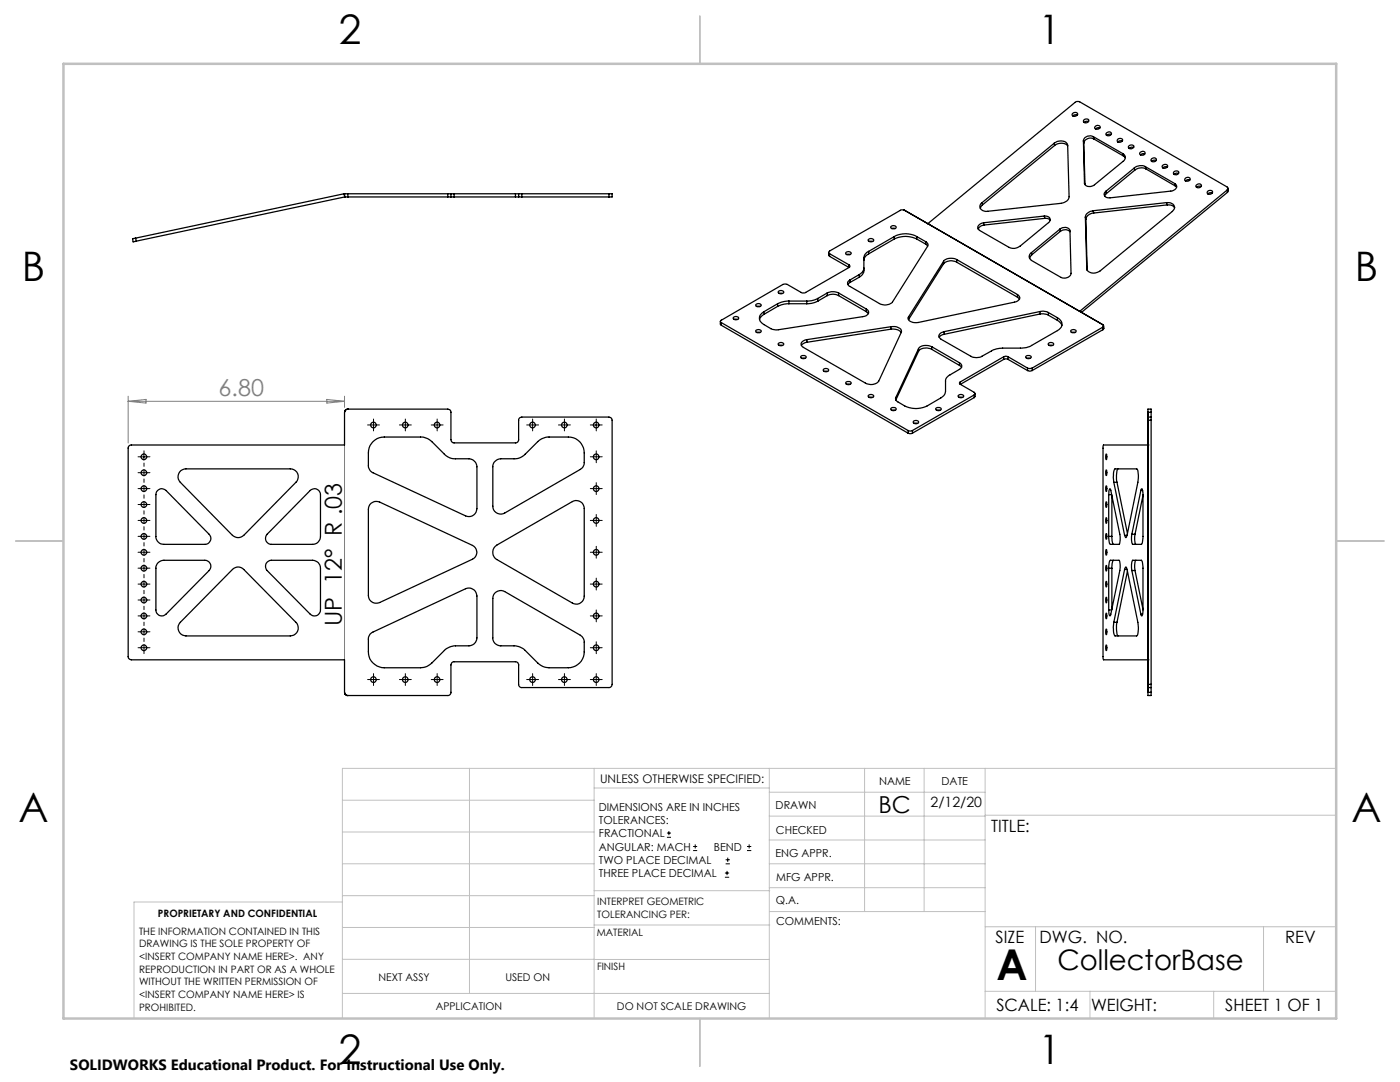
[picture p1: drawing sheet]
<svg xmlns="http://www.w3.org/2000/svg" width="279mm" height="216mm" viewBox="0 0 279 216" stroke-linecap="round" stroke-linejoin="round" font-family="sans-serif">
<g fill="none" stroke="#000" stroke-width=".2">
<path d="M28.1 91.2h1.3M28.7 90.5v1.3M118.4 84.8h1.2M119 84.2v1.2M133.1 167.1h.8M133.1 166.2h.8M133.5 165.8v.9M138.3 169.7h.8M138.3 168.9h.8M138.7 168.5v.8M144.7 175h.8M144.7 174.2h.8"/>
<path d="M144.8 172.4h.9M144.8 171.6h.9M145.1 173.8v.8M145.2 171.1v.9M149.1 169.7h.8M149.1 168.9h.8M149.5 168.5v.8"/>
</g>
<g fill="none" stroke="#000" stroke-width=".2" stroke-dasharray="15.2 1.3 1.3 1.3">
<path d="M28.1 91.1h-.5M28.1 94.3h-.5M28.1 97.5h-.5M28.7 90.5v-.5M28.7 94.3v-.6M28.7 94.3h-.6M28.7 94.3v.6M28.7 94.3h.7M28.7 97.5v-.6M28.7 97.5h-.6M28.7 97.5v.6M28.7 97.5h.7"/>
<path d="M28.7 93.1v-.7M28.7 96.2v-.6M28.7 99.4v-.7M29.4 91.1h.5M29.4 94.3h.5M29.4 97.5h.5M73.9 84.8h-.5M74.5 84.8v-.6M74.5 84.8h-.6M74.5 84.8v.6M74.5 84.8h.7M74.5 84.2v-.6"/>
<path d="M74.5 85.4v.6M75.2 84.8h.5M80.3 84.8h-.6M80.9 84.8v-.6M80.9 84.8h-.6M80.9 84.8v.6M80.9 84.8h.6M80.9 84.2v-.6M80.9 85.4v.6M81.5 84.8h.6M86.6 84.8h-.5M87.2 84.8v-.6"/>
<path d="M87.2 84.8h-.6M87.2 84.8v.6M87.2 84.8h.7M87.2 84.2v-.6M87.2 85.4v.6M87.9 84.8h.5M105.7 84.8h-.6M106.3 84.8v-.6M106.3 84.8h-.6M106.3 84.8v.6M106.3 84.8h.6M106.3 84.2v-.6"/>
<path d="M106.3 85.4v.6M106.9 84.8h.6M112 84.8h-.5M112.6 84.8v-.6M112.6 84.8h-.6M112.6 84.8v.6M112.6 84.8h.7M112.6 84.2v-.6M112.6 85.4v.6M113.3 84.8h.5M118.4 84.8h-.6M118.4 91.1h-.6"/>
<path d="M118.4 97.5h-.6M119 84.2v-.6M119 85.4v.6M119 91.1v-.6M119 91.1h-.6M119 91.1v.7M119 91.1h.6M119 90.5v-.5M119 91.8v.5M119 97.5v-.6M119 97.5h-.6M119 97.5v.6"/>
<path d="M119 97.5h.6M119 96.9v-.6M119 98.1v.6M119.6 84.8h.6M119.6 91.1h.6M119.6 97.5h.6M28.1 100.7h-.5M28.1 103.8h-.5M28.1 107h-.5M28.1 110.2h-.5M28.1 113.4h-.5M28.1 116.5h-.5"/>
<path d="M28.1 119.7h-.5M28.7 100.7v-.7M28.7 100.7h-.6M28.7 100.7v.6M28.7 100.7h.7M28.7 103.8v-.6M28.7 103.8h-.6M28.7 103.8v.7M28.7 103.8h.7M28.7 107v-.6M28.7 107h-.6M28.7 107v.6"/>
<path d="M28.7 107h.7M28.7 110.2v-.6M28.7 110.2h-.6M28.7 110.2v.6M28.7 110.2h.7M28.7 113.4v-.7M28.7 113.4h-.6M28.7 113.4v.6M28.7 113.4h.7M28.7 116.5v-.6M28.7 116.5h-.6M28.7 116.5v.7"/>
<path d="M28.7 116.5h.7M28.7 119.7v-.6M28.7 119.7h-.6M28.7 119.7v.6M28.7 119.7h.7M28.7 102.6v-.7M28.7 105.8v-.7M28.7 108.9v-.6M28.7 112.1v-.7M28.7 115.3v-.7M28.7 118.5v-.7M29.4 100.7h.5"/>
<path d="M29.4 103.8h.5M29.4 107h.5M29.4 110.2h.5M29.4 113.4h.5M29.4 116.5h.5M29.4 119.7h.5M118.4 103.8h-.6M118.4 110.2h-.6M118.4 116.5h-.6M119 103.8v-.6M119 103.8h-.6M119 103.8v.7"/>
<path d="M119 103.8h.6M119 103.2v-.5M119 104.5v.5M119 110.2v-.6M119 110.2h-.6M119 110.2v.6M119 110.2h.6M119 109.6v-.6M119 110.8v.6M119 116.5v-.6M119 116.5h-.6M119 116.5v.7"/>
<path d="M119 116.5h.6M119 115.9v-.5M119 117.2v.5M119.6 103.8h.6M119.6 110.2h.6M119.6 116.5h.6M28.1 122.9h-.5M28.1 126.1h-.5M28.1 129.2h-.5M28.7 122.9v-.6M28.7 122.9h-.6M28.7 122.9v.6"/>
<path d="M28.7 122.9h.7M28.7 126.1v-.7M28.7 126.1h-.6M28.7 126.1v.6M28.7 126.1h.7M28.7 129.2v-.6M28.7 129.2h-.6M28.7 129.2v.7M28.7 129.2h.7M28.7 129.9v.5M28.7 121.6v-.6M28.7 124.8v-.7"/>
<path d="M28.7 128v-.7M29.4 122.9h.5M29.4 126.1h.5M29.4 129.2h.5M73.9 135.6h-.5M74.5 135.6v-.6M74.5 135.6h-.6M74.5 135.6v.6M74.5 135.6h.7M74.5 135v-.6M74.5 136.2v.6M75.2 135.6h.5"/>
<path d="M80.3 135.6h-.6M80.9 135.6v-.6M80.9 135.6h-.6M80.9 135.6v.6M80.9 135.6h.6M80.9 135v-.6M80.9 136.2v.6M81.5 135.6h.6M86.6 135.6h-.5M87.2 135.6v-.6M87.2 135.6h-.6M87.2 135.6v.6"/>
<path d="M87.2 135.6h.7M87.2 135v-.6M87.2 136.2v.6M87.9 135.6h.5M105.7 135.6h-.6M106.3 135.6v-.6M106.3 135.6h-.6M106.3 135.6v.6M106.3 135.6h.6M106.3 135v-.6M106.3 136.2v.6M106.9 135.6h.6"/>
<path d="M112 135.6h-.5M112.6 135.6v-.6M112.6 135.6h-.6M112.6 135.6v.6M112.6 135.6h.7M112.6 135v-.6M112.6 136.2v.6M113.3 135.6h.5M118.4 122.9h-.6M118.4 129.2h-.6M118.4 135.6h-.6M119 122.9v-.6"/>
<path d="M119 122.9h-.6M119 122.9v.6M119 122.9h.6M119 122.3v-.6M119 123.5v.6M119 129.2v-.6M119 129.2h-.6M119 129.2v.7M119 129.2h.6M119 128.6v-.5M119 129.9v.5M119 135.6v-.6"/>
<path d="M119 135.6h-.6M119 135.6v.6M119 135.6h.6M119 135v-.6M119 136.2v.6M119.6 122.9h.6M119.6 129.2h.6M119.6 135.6h.6"/>
</g>
<path d="M25.6 79.1v9.3M65.2 79.7l3.6 .4-3.6 .3zM68.8 79.1v2.2M25.6 80.1h43.2M25.6 80.1l3.5-.4v.7zM68.8 82.3v55.8" fill="none" stroke="#808080" stroke-width=".2"/>
<g fill="none" stroke="#c0c0c0" stroke-width=".2">
<path d="M68.3 159.7h50.3M93.7 153.3v44.9M118.6 153.3v49.9M118.6 157.2h34.9M153.5 153.3v49.9M153.5 158.1h43.1M172.5 153.3v28.6M184.4 153.3v28.6M196.6 153.3v49.9M266.7 153.3h-198.4v49.9M68.3 178.7h50.3M68.3 172.4h50.3"/>
<path d="M68.3 166h50.3M68.3 180h-41.6v23.2M118.6 177.7h35M153.5 167.6h43.1M153.5 162.8h43.1M153.5 172.4h43.1M153.5 177.1h43.1M196.6 162.7h70.1M68.3 198.2h85.2M68.3 191.4l85.2 .1M68.3 185.1h50.3M118.6 184.6h35"/>
<path d="M153.6 181.9h43M196.6 197.8h70.1M196.6 184.9h70.1M206.7 184.9v12.9M217.5 197.8v5.4M242.2 197.8v5.4M252.2 184.9v12.9"/>
</g>
<path d="M139.7 3.2v9.5M3.1 107.9h9.6M266.7 107.9h9.5M139.7 203.2v9.6" fill="none" stroke="#c0c0c0" stroke-width=".25"/>
<path d="M12.7 12.7h254v190.5h-254z" fill="none" stroke="#c0c0c0" stroke-width=".5"/>
<g fill="none" stroke="#000" stroke-width=".25">
<path d="M68.7 38.7h.1M68.7 38.7l.1 .6M68.7 38.7l-41.6 8.8M68.8 38.7h.6M68.8 38.7v.6M68.8 39.3h.1M68.8 39.3l-41.6 8.8M68.8 39.3h.7M69.4 38.7l.1 .6M69.4 38.7h20M69.5 39.3h19.9M89.4 39.3h.6"/>
<path d="M89.4 38.7h.6M89.4 38.7v.6M90 39.3h.6M90 38.7h.6M90 38.7v.6M90.6 38.7h12.3M90.6 39.3h12.3M90.6 38.7v.6M102.9 39.3h.6M102.9 38.7h.6M102.9 38.7v.6M103.5 39.3h.6"/>
<path d="M103.5 38.7h.6M103.5 38.7v.6M104.1 38.7h17.4M104.1 39.3h17.4M104.1 38.7v.6M121.5 38.7h.7v.6h-.7M121.5 38.7v.6M210.4 28.6a1.84 1.84 0 0 1 2.6 .2l.4 10.5a1.62 1.62 0 0 1-1.6 1.3l-14.7 1.6a1.08 1.08 0 0 1-1.2-.3 1.08 1.08 0 0 1-.1-1.3l.2-.2M210.4 28.6l-14.4 11.8M210.4 28.6l.1 .4M210.5 29a1.92 1.92 0 0 1 2.6 .1M210.5 29l-14.4 11.9"/>
<path d="M214.1 22.6l.6-.2 .3 .2a.56 .56 0 0 1-.4 .6 .56 .56 0 0 1-.6-.3zM215 23l-.6-.1-.3 .2M216.2 28.1l.2 8.4M216.2 28.1l.1 .4M216.3 28.5l.2 8.3M216.4 23.9l.3-.2a.42 .42 0 0 1 .6 .4 .57 .57 0 0 1-.5 .4 .57 .57 0 0 1-.6-.3zM216.4 36.5l.1 .2M217.2 24.2h-.6l-.2 .2M218.2 27.3a1.34 1.34 0 0 0-2 .8M218.2 27.3l5.9 3.4M218.2 27.3l.1 .4M218.3 27.7a1.39 1.39 0 0 0-2 .8"/>
<path d="M218.3 27.7l5.9 3.4M218.6 25.2l.4-.2a.42 .42 0 0 1 .6 .4 .42 .42 0 0 1-.6 .4l-.5-.2-.1-.1zM219.5 25.5h-.4l-.5 .2M220.7 38.2l.1 .4M220.7 26.6a.52 .52 0 0 1 .6-.3 .52 .52 0 0 1 .5 .5 .53 .53 0 0 1-.6 .3 .53 .53 0 0 1-.5-.5zM220.8 38.6l-.3 .5M221.7 26.8h-.4l-.4 .2M223.1 27.8l.4-.2 .4 .1a.52 .52 0 0 1-.2 .7 .52 .52 0 0 1-.7-.2zM224 28.2l-.6-.1-.3 .2M224.1 30.7a.87 .87 0 0 1 .5 .7 .87 .87 0 0 1-.5 .8l-5.7 4.7a1.25 1.25 0 0 1-2-.4M224.1 30.7l.1 .4M224.2 31.1l.4 .4"/>
<path d="M225.4 29.1l.6-.2 .3 .2a.53 .53 0 0 1-.5 .6 .53 .53 0 0 1-.6-.5zM226.2 29.4h-.4l-.4 .2M226.4 33.5l-5.7 4.7M226.4 33.5v.5M226.4 34l-5.6 4.6M227.6 30.4l.4-.2a.41 .41 0 0 1 .5 .4 .41 .41 0 0 1-.5 .4l-.5-.2zM228.5 30.7h-.4l-.5 .2M228.6 33.3a2.03 2.03 0 0 0-2.2 .2M228.6 33.3l5.9 3.4M228.6 33.3l.1 .4M228.7 33.7a2.16 2.16 0 0 0-2.3 .3M228.7 33.7l5.9 3.4"/>
<path d="M229.8 31.7a.47 .47 0 0 1 .7-.2 .47 .47 0 0 1 .1 .6l-.3 .2-.5-.1-.1-.2zM230.7 32h-.6l-.3 .2M232 33.1a.55 .55 0 0 1 .5-.3 .55 .55 0 0 1 .5 .5 .54 .54 0 0 1-.6 .3 .54 .54 0 0 1-.4-.5zM233 33.3h-.7l-.2 .2M234.3 34.3l.4-.2 .4 .1a.49 .49 0 0 1-.3 .7 .49 .49 0 0 1-.6-.5zM234.5 36.7l.2 .1a.94 .94 0 0 1-.1 1 .94 .94 0 0 1-1 .3l-12.1 1.4a.78 .78 0 0 1-1-.3 .78 .78 0 0 1 .2-1M234.5 36.7l.1 .4M234.6 37.1l.2 .2M235.2 34.6l-.4-.1-.5 .3M236.6 35.6a.47 .47 0 0 1 .6-.2 .47 .47 0 0 1 .2 .6l-.4 .2-.4-.1-.2-.3zM237.5 35.9l-.4-.1-.5 .3M238.7 37a.54 .54 0 0 1 .6-.4 .54 .54 0 0 1 .4 .6 .55 .55 0 0 1-.6 .3 .55 .55 0 0 1-.4-.5z"/>
<path d="M239.7 37.2h-.6l-.3 .2M241.1 38.1l.3-.1a.42 .42 0 0 1 .6 .3 .59 .59 0 0 1-.5 .5 .59 .59 0 0 1-.6-.3zM241.9 38.5h-.6l-.2 .2M244.9 37.9a.36 .36 0 0 0 .2-.3 .36 .36 0 0 0-.2-.3l-29.4-17-.6-.1-29.7 24.4M244.9 37.9l-29.4 24.2M244.9 37.9l.1 .5M245 38.4l-29.2 23.9M245.1 37.5v.6l-.1 .3M27.1 47.5l-.6 .1 .1 .7 .6-.2M27.1 47.5l.1 .6M155.3 58.2a.59 .59 0 0 1 .6-.3 .59 .59 0 0 1 .5 .5 .59 .59 0 0 1-.6 .2 .59 .59 0 0 1-.5-.4zM155.5 58.6h.7"/>
<path d="M163.2 59.5l-1.3 .5-.9 .1M163.2 59.5v.6M165.1 58.5a2.7 2.7 0 0 1 2.3 0M165.1 59a2.4 2.4 0 0 1 2.3 0M165.1 58.5l-1.9 1M165.1 58.5v.5M165.1 59l-1.9 1.1M165.4 50.4v.5l.2 .3M165.6 50.6l3.8 2.2M165.6 50.6v.6M165.6 51.2l3.8 2.2M167.4 58.5l5.5 3.2"/>
<path d="M167.4 59l5.5 3.2M167.4 58.5v.5M168.9 50.3l.4-.1 .5 .2a.52 .52 0 0 1-.5 .4 .52 .52 0 0 1-.5-.4zM169 50.8h.7M169.4 53.4l-8.8 5.1-.6-.1-2.9-1.7-.9 .1-12.2 7.1a.25 .25 0 0 0-.2 .2 .25 .25 0 0 0 .2 .3M169.4 52.8a.29 .29 0 0 1 .2 .3 .29 .29 0 0 1-.2 .3M169.4 52.8v.6M169.6 56.4l-.4 .4M169.6 55.9v.5M171.5 54.8l-1.9 1.1M171.5 54.8v.5M171.5 55.3l-1.9 1.1"/>
<path d="M172.4 53.5a1.65 1.65 0 0 1-.9 1.3M173.3 47.8a.59 .59 0 0 1 .6-.2 .59 .59 0 0 1 .4 .4 .59 .59 0 0 1-.6 .3 .59 .59 0 0 1-.4-.5zM173.4 50.2a1.5 1.5 0 0 0-1 1.2v2.6a1.65 1.65 0 0 1-.9 1.3M173.4 50.7a1.6 1.6 0 0 0-1 1.3M173.4 50.2v.5M173.5 48.2h.7M177.8 45.2a.57 .57 0 0 1 .6-.2 .57 .57 0 0 1 .4 .5 .56 .56 0 0 1-.6 .2 .56 .56 0 0 1-.4-.5zM178 45.6h.6M178.5 47.2a4.7 4.7 0 0 1 4.5 0M178.5 47.7a5 5 0 0 1 4.5 0M178.5 47.2l-5.1 3M178.5 47.2v.5"/>
<path d="M178.5 47.7l-5.1 3M180.4 41.9h-.7l-14.1 8.2a.29 .29 0 0 0-.2 .3 .29 .29 0 0 0 .2 .2M180.4 41.9l4.8 2.7M180.4 41.9l39.8 22.9M183 47.2l1.7 1M183 47.2v.5M183 47.7l1.7 1M184.7 48.2a.64 .64 0 0 1 .4 1l-7 11.1a2.22 2.22 0 0 1-2.6 .3l-5.9-3.4a.67 .67 0 0 1-.4-.7 .67 .67 0 0 1 .4-.6M184.7 48.7l.4 .4M184.7 48.2v.5M185.2 44.6h.1M188.3 52.1l-7 11.1"/>
<path d="M188.3 52.1v.5M188.3 52.6l-7 11.1M190.9 51.8a2.27 2.27 0 0 0-2.6 .3M190.9 52.3a2.19 2.19 0 0 0-2.6 .3M190.9 51.8l12.2 7M190.9 51.8v.5M190.9 52.3l12.2 7M196 40.4l.1 .5M196.1 40.9l-.4 .7M196.3 44.5l.1 .4M196.4 44.9l-.8 .3-.4 .5M203.1 58.8a.75 .75 0 0 1 .4 .8 .75 .75 0 0 1-.7 .6l-19.5 4.1a1.58 1.58 0 0 1-2.1-.9l.1-.2"/>
<path d="M203.1 59.3l.3 .4M203.1 58.8v.5M205.8 50.4l.1 .4M205.9 50.8l-.4 .8M208.4 43.1a.78 .78 0 0 1 1 .3 .78 .78 0 0 1-.1 1l-5.7 4.7a2.03 2.03 0 0 1-2.2 .3l-5.9-3.4a.73 .73 0 0 1-.4-.8 .73 .73 0 0 1 .6-.6l.6-.1M208.4 43.1l-12.1 1.4M208.4 43.1l.1 .5M208.5 43.6h.6l.5 .4M208.5 43.6l-12.1 1.3M211.5 45.7a1.23 1.23 0 0 1 2 .4l.2 8.4a1.37 1.37 0 0 1-2 .9l-5.9-3.4a.89 .89 0 0 1 0-1.6M211.5 45.7l-5.7 4.7M211.5 45.7l.1 .5"/>
<path d="M211.6 46.2a1.38 1.38 0 0 1 1.9 0M211.6 46.2l-5.7 4.6M216.6 43.3l.3 10.3M216.6 43.3l.1 .5M216.7 43.8l.3 10.1M216.9 53.6v.2M218.2 42.1a1.64 1.64 0 0 0-1.6 1.2M218.2 42.1l.1 .4M218.3 42.5a1.55 1.55 0 0 0-1.6 1.3M232.8 40.4a1.06 1.06 0 0 1 1.3 .3 1.06 1.06 0 0 1 .1 1.2l-14.6 12.1a1.84 1.84 0 0 1-2.7-.2v-.2M232.8 40.4l-14.6 1.7M232.8 40.4l.1 .5"/>
<path d="M232.9 40.9h.4a1.23 1.23 0 0 1 1.1 .6M232.9 40.9l-14.6 1.6M143.8 64.1v.6l.2 .2M144 64.4l37.2 21.5M144 64.4v.5M144 64.9l37.2 21.5M146.4 63.4a.57 .57 0 0 1 .6-.3 .57 .57 0 0 1 .4 .5l-.8 .2-.2-.2zM146.5 63.7h.7M150.8 65.9l.6-.1 .5 .1a.54 .54 0 0 1-.5 .6 .54 .54 0 0 1-.6-.4zM150.8 60.8l.6-.2 .5 .2a.52 .52 0 0 1-.5 .4 .52 .52 0 0 1-.6-.4zM151 66.3h.7M151 61.1h.7"/>
<path d="M152.5 62.7l-.6 .5-.3 .5M152.5 62.2v.5M155.2 60.6l-2.7 1.6M155.2 60.6v.5M155.2 61.1l-2.7 1.6M155.3 68.5a.59 .59 0 0 1 .6-.2 .59 .59 0 0 1 .5 .5 .59 .59 0 0 1-.6 .2 .59 .59 0 0 1-.5-.5zM155.5 68.9h.7M157.4 60.1h-.9l-1.3 .5M157.4 60.6l-.9 .1-1.3 .4M157.4 60.1h3.6M157.4 60.1v.5M157.4 60.6h3.6"/>
<path d="M159.8 71.1a.59 .59 0 0 1 .6-.2 .59 .59 0 0 1 .5 .5 .59 .59 0 0 1-.6 .2 .59 .59 0 0 1-.5-.5zM160 71.5h.7M161 60.1v.5M161 68.3l-.6 .2-.5 .4M161 67.8v.5M163.2 60.1l-1.3 .4-.9 .1M164.3 73.7a.56 .56 0 0 1 .6-.2 .56 .56 0 0 1 .4 .5 .56 .56 0 0 1-.6 .2 .56 .56 0 0 1-.4-.5zM164.5 74.1h.7M168.9 76.2l.6-.1 .4 .3a.59 .59 0 0 1-.6 .4 .59 .59 0 0 1-.5-.5zM169 76.7h.7M172.9 61.7a.75 .75 0 0 1 .4 .8 .75 .75 0 0 1-.8 .6l-17.3 2.7-1.4-.2a4.8 4.8 0 0 1-2.1-1.5l-.1-.3a1.39 1.39 0 0 1 .9-1.6M172.9 62.2l.4 .4"/>
<path d="M172.9 61.7v.5M173.3 78.9a.59 .59 0 0 1 .6-.2 .59 .59 0 0 1 .4 .5 .59 .59 0 0 1-.6 .2 .59 .59 0 0 1-.4-.5zM173.5 79.3h.7M177.8 65.2h.8l.7 .2a.73 .73 0 0 1 .5 1M177.8 65.7l1.2 .1 .6 .2 .2 .4M177.8 65.2l-16.8 2.6M177.8 65.2v.5M177.8 65.7l-16.8 2.6M179.8 66.4l-4.4 9.7a2.11 2.11 0 0 1-2.7 .3l-12.4-7.1a.77 .77 0 0 1-.4-.9 .77 .77 0 0 1 .8-.6h.3M181.3 63.2v.5M181.3 63.7v.1M183.3 69.6l-4.5 9.7"/>
<path d="M183.3 70.1l-4.5 9.7v-.5M183.3 69.6v.5M185.9 69.2a2.18 2.18 0 0 0-2.6 .4M185.9 69.7a2.18 2.18 0 0 0-2.6 .4M185.9 69.2l5.6 3.2M185.9 69.2v.5M185.9 69.7l5.6 3.2M188.4 66.7l-.6 .2-.4 .4M188.4 66.2v.5M191.2 78.9a.59 .59 0 0 1 .7-.2 .59 .59 0 0 1 .4 .5 .59 .59 0 0 1-.6 .2 .59 .59 0 0 1-.5-.5zM191.5 79.3h.6M191.5 72.4a.69 .69 0 0 1 .4 .6 .69 .69 0 0 1-.4 .7l-1.9 1.1a1.38 1.38 0 0 0-.9 1.3v2a1.6 1.6 0 0 1-1 1.3l-2.7 1.6a5 5 0 0 1-4.4 0l-1.4-.8a.68 .68 0 0 1-.4-.9"/>
<path d="M191.5 72.9l.4 .4M191.5 72.4v.5M191.7 76.2a.26 .26 0 0 0-.2 .2 .26 .26 0 0 0 .2 .3M191.7 76.7l2.7 1.6a.29 .29 0 0 1 .2 .2 .29 .29 0 0 1-.2 .3M191.7 76.2v.5M194.4 78.8l-12.3 7.1M194.4 78.8v.5M194.4 79.3l-12.3 7.1M194.6 78.6v.5l-.2 .2M200.3 71.2l.3-.1 .6 .1M200.3 71.7l.3-.1 .6 .1M200.3 71.2l-8.6 5"/>
<path d="M200.3 71.2v.5M200.3 71.7l-8.6 5M201.2 71.2l3.9 2.2M201.2 71.2v.5M201.2 71.7l3.9 2.2M204.7 71.1a.59 .59 0 0 1 .6-.2 .59 .59 0 0 1 .5 .5 .59 .59 0 0 1-.6 .2 .59 .59 0 0 1-.5-.5zM204.9 71.5h.7M205.1 73.4l.4 .2 .5-.2M205.1 73.9l.3 .1 .6-.1M205.1 73.4v.5M206 73.4v.5M207.6 62.2l.6-.1 1 .3"/>
<path d="M207.6 62.7l.6-.1 1 .3M207.6 62.2l-19.2 4M207.6 62.2v.5M207.6 62.7l-19.2 4M209.2 62.4l1.8 1M209.2 62.4v.5M209.2 62.9l1.8 1M209.3 68.4l.4-.1 .6 .2a.51 .51 0 0 1-.6 .5 .51 .51 0 0 1-.5-.5zM209.4 68.9h.7M211 63.4a1.36 1.36 0 0 1 .9 1.3 1.36 1.36 0 0 1-.9 1.3l-5.1 2.9a3.8 3.8 0 0 1-2.2 .6h-3.6a4.2 4.2 0 0 0-2.2 .5l-1.9 1.1a2.33 2.33 0 0 1-2.3 0l-5.9-3.4a.73 .73 0 0 1-.4-.8 .73 .73 0 0 1 .7-.6l.3-.1M211 63.9l.6 .5 .3 .5M211 63.4v.5"/>
<path d="M213.7 65.9a.58 .58 0 0 1 .6-.2 .58 .58 0 0 1 .4 .5 .56 .56 0 0 1-.6 .2 .56 .56 0 0 1-.4-.5zM213.9 66.3h.7M215.5 62.1h.1M220.1 65.3l-14.1 8.1M220.1 65.3v.5M220.1 64.8h.1M220.1 65.8l-14.1 8.1M220.2 64.8v.3l-.1 .2M220.2 65l.1 .5-.2 .3M31.5 97.9a1.15 1.15 0 0 1 1.6 0l8.6 8.7a1.17 1.17 0 0 1 .3 1.3 1.17 1.17 0 0 1-1.1 .7h-8.2a1.57 1.57 0 0 1-1.6-1.6v-8.3l.2-.6zM36.1 93.9l1-.3h20.8a1.56 1.56 0 0 1 1.5 .9 1.56 1.56 0 0 1-.3 1.7l-10.5 10.6a1.62 1.62 0 0 1-2.2 0l-10.4-10.6a1.57 1.57 0 0 1 .1-2.3zM61.9 97.9a1.19 1.19 0 0 1 1.3-.3 1.19 1.19 0 0 1 .8 1.1v8.3a1.57 1.57 0 0 1-1.6 1.6h-8.2a1.19 1.19 0 0 1-1.1-.7 1.19 1.19 0 0 1 .2-1.3z"/>
<path d="M68.8 82v6.8h-42.6a.6 .6 0 0 0-.6 .6v41.6a.66 .66 0 0 0 .6 .7h42.6v6.7M69.5 81.6l-.5 .2-.2 .3 .1-.3 .5-.2h20a.6 .6 0 0 1 .6 .7v5.4a.66 .66 0 0 0 .6 .7h12.3a.6 .6 0 0 0 .6-.7v-3.8a.6 .6 0 0 1 .6-.7h17.4a.66 .66 0 0 1 .7 .7v52.7a.66 .66 0 0 1-.7 .6h-17.4a.6 .6 0 0 1-.6-.6v-3.9a.6 .6 0 0 0-.6-.7h-12.3a.66 .66 0 0 0-.6 .7v5.4a.6 .6 0 0 1-.6 .7h-20.1l-.4-.2-.1-.3 .2 .3 .5 .2M74.4 88.1a2.99 2.99 0 0 1 2.3-.9h7.2a3.3 3.3 0 0 1 2.3 .9l2.5 2.5a2.89 2.89 0 0 0 2.2 .9h2.7a1.7 1.7 0 0 1 1.6 1.6v8.4a1.6 1.6 0 0 1-2.3 1.4l-18.5-8.6a1.62 1.62 0 0 1-.9-1.4v-2.5a3.1 3.1 0 0 1 .9-2.3zM98.8 92l.8-.4 3-.1a2.89 2.89 0 0 0 2.2-.9l2.5-2.5a3.4 3.4 0 0 1 2.3-.9h3.8a3.1 3.1 0 0 1 3.2 3.2v1.9a1.56 1.56 0 0 1-.8 1.4l-15.1 8.7a1.59 1.59 0 0 1-2.3-1.4v-8.1zM177.9 81.4l.4-.1a.42 .42 0 0 1 .6 .3 .66 .66 0 0 1-1.2 0zM178 81.9h.6M181.2 85.9l.3 .1 .6-.1M181.2 86.4l.3 .1 .6-.1M181.2 85.9v.5M182.1 85.9v.5M182.3 84.1a.56 .56 0 0 1 .6-.2 .56 .56 0 0 1 .4 .4 .56 .56 0 0 1-.6 .3 .56 .56 0 0 1-.4-.5zM182.5 84.5h.6"/>
<path d="M186.8 81.5a.59 .59 0 0 1 .6-.2 .59 .59 0 0 1 .4 .4 .59 .59 0 0 1-.6 .3 .59 .59 0 0 1-.4-.5zM186.9 81.9h.7M220.7 93.8l.2 .1-.1 1a.94 .94 0 0 1-.1-1.1zM220.7 97l.2 .1-.1 .9a.94 .94 0 0 1-.1-1zM220.8 90.6l.1 .6-.1 .5a.91 .91 0 0 1 0-1.1zM221.3 98.7v-.8l.2-.4 .2 .2 1.8 9.2a2.67 2.67 0 0 1-.2 1.7h-1.7a2.09 2.09 0 0 1-.3-1.6M221.3 98.7v8.3M221.3 98.7h.6M221.9 98.8v8.2M222.3 96.2v-.2a3.6 3.6 0 0 1 .2-2.4h4.3a3.8 3.8 0 0 1 .3 2.6l-2.2 10.6M222.3 96.2l2.1 10.6M222.3 96.2h.6"/>
<path d="M222.9 96.2l2.1 10.2M223.1 93.6a4.2 4.2 0 0 0-.2 2.6M227.7 97.9l.2-.4 .2 .9-.1 9.8-.2 .4h-1.7a2.83 2.83 0 0 1-.2-2M227.7 97.9l-1.8 8.7M227.7 97.9h.3M228.1 98.8l-1.6 7.8M229.1 82.3v-.7h.6v.7M229.1 88.8h.1M229.1 88.8h-8.9l-.1 .3 .1 42.5v.1h8.9M229.1 82.3v55.8M229.1 82.3h.6M229.7 83.2h-.6v.7h.6"/>
<path d="M229.7 83.2v.7M229.7 82.3v.9M229.7 83.9v52.7M31.6 112.3l.5-.4 .6-.1h8.2a1.21 1.21 0 0 1 1.1 .7 1.21 1.21 0 0 1-.3 1.3l-8.6 8.8a1.17 1.17 0 0 1-1.3 .2 1.17 1.17 0 0 1-.7-1.1v-8.6zM46.4 113.6a1.54 1.54 0 0 1 2.2 0l10.5 10.6a1.59 1.59 0 0 1 .3 1.7 1.59 1.59 0 0 1-1.5 1h-20.8a1.61 1.61 0 0 1-1.4-1 1.61 1.61 0 0 1 .3-1.7zM53.3 112.1l.9-.3h8.2a1.57 1.57 0 0 1 1.6 1.6v8.3a1.19 1.19 0 0 1-.8 1.1 1.19 1.19 0 0 1-1.3-.2l-8.6-8.8-.3-.5a1.14 1.14 0 0 1 .3-1.2zM74.1 100.4a1.6 1.6 0 0 1 1.7-.2l18.5 8.6a1.51 1.51 0 0 1 .9 1.4 1.51 1.51 0 0 1-.9 1.4l-18.5 8.6a1.57 1.57 0 0 1-2.3-1.4v-17.2a1.61 1.61 0 0 1 .6-1.2zM98.7 118.4a1.64 1.64 0 0 1 2-.4l15.1 8.8a1.68 1.68 0 0 1 .8 1.3 5.3 5.3 0 0 1-.6 3.8l-.3 .4a3.2 3.2 0 0 1-2.3 .9h-3.8a3.3 3.3 0 0 1-2.3-.9l-2.5-2.5a3.3 3.3 0 0 0-2.2-.9h-2.7a1.57 1.57 0 0 1-1.5-1.6v-7.9zM98.8 109l15.4-8.9a1.59 1.59 0 0 1 2.4 1.4v17.5a1.58 1.58 0 0 1-2.4 1.3l-15-8.6a1.68 1.68 0 0 1-.4-2.7zM220.7 100.2l.2 .1-.1 .9a.94 .94 0 0 1-.1-1zM220.7 103.3l.2 .2-.1 .9a.94 .94 0 0 1-.1-1.1zM220.7 106.5l.2 .1-.1 1a.94 .94 0 0 1-.1-1.1z"/>
<path d="M220.7 109.7l.2 .1-.1 .9a.94 .94 0 0 1-.1-1zM220.7 112.9l.2 .1-.1 .9a.94 .94 0 0 1-.1-1zM220.7 116l.2 .2-.1 .9a.94 .94 0 0 1-.1-1.1zM220.7 119.2l.2 .1-.1 1a.94 .94 0 0 1-.1-1.1zM221.3 113.4a2.09 2.09 0 0 1 .3-1.6h1.7a2.89 2.89 0 0 1 .2 2l-1.8 8.9-.2 .2-.2-.3v-.9M221.3 113.4v8.3M221.3 107h.6M221.3 113.4h.6M221.9 107v.9l.3 .7M221.9 113.4v8.2M222.2 111.8l-.3 .7v.9M224.4 106.8l.3 .5 .2-.5"/>
<path d="M224.4 113.6l.3-.5 .2 .5M224.4 113.6l-2.1 10.6M224.4 113.6h.5M224.4 106.8h.5M224.9 113.6l2.3 11.2a2.88 2.88 0 0 1-.4 2.1h-4.3a4 4 0 0 1-.2-2.7M225 114l-2.1 10.2M225.9 113.8l-.1-.2a2.72 2.72 0 0 1 .3-1.8h1.7l.2 .5 .1 9.7-.2 .9h-.1l-.1-.3M225.9 113.8l1.8 8.8M225.9 106.6h.6M225.9 113.8h.6M226.5 106.6v.3a2.67 2.67 0 0 0 .2 1.7M226.5 113.8l1.6 7.8"/>
<path d="M226.7 111.8a2.89 2.89 0 0 0-.2 2M73.9 126.5l.5-.4 18.5-8.6a1.63 1.63 0 0 1 2.3 1.4v8.4a1.63 1.63 0 0 1-1.6 1.6h-2.7a3.3 3.3 0 0 0-2.2 .9l-2.5 2.5a3.1 3.1 0 0 1-2.3 .9h-7.2a3.2 3.2 0 0 1-3.2-3.1v-2.8zM220.7 122.4l.2 .1-.1 .9a.94 .94 0 0 1-.1-1zM220.7 125.6l.2 .1-.1 .9a.94 .94 0 0 1-.1-1zM220.7 128.7l.2 .2-.1 .9a.94 .94 0 0 1-.1-1.1zM221.3 121.7h.6M222.3 124.2h.6M222.9 124.2l-.1 .6a3.5 3.5 0 0 0 .3 2.1M227.7 122.6h.3M229.1 138.1v.7h.6v-.7M229.1 131.7h.1M229.1 138.1h.6"/>
<path d="M229.7 136.6h-.6v.6h.6M229.7 136.6v.6M229.7 137.2v.9"/>
<circle cx="28.7" cy="91.1" r=".56"/>
<circle cx="28.7" cy="97.5" r=".56"/>
<circle cx="28.7" cy="94.3" r=".56"/>
<circle cx="74.5" cy="84.8" r=".57"/>
<circle cx="80.9" cy="84.8" r=".57"/>
<circle cx="87.2" cy="84.8" r=".57"/>
<circle cx="106.3" cy="84.8" r=".57"/>
<circle cx="112.6" cy="84.8" r=".57"/>
<circle cx="119" cy="91.2" r=".57"/>
<circle cx="119" cy="84.8" r=".57"/>
<circle cx="119" cy="97.5" r=".57"/>
<circle cx="28.7" cy="100.7" r=".56"/>
<circle cx="28.7" cy="116.5" r=".56"/>
<circle cx="28.7" cy="103.8" r=".56"/>
<circle cx="28.7" cy="107" r=".56"/>
<circle cx="28.7" cy="113.4" r=".56"/>
<circle cx="28.7" cy="110.2" r=".56"/>
<circle cx="28.7" cy="119.7" r=".56"/>
<circle cx="119" cy="103.9" r=".57"/>
<circle cx="119" cy="116.6" r=".57"/>
<circle cx="119" cy="110.2" r=".57"/>
<circle cx="28.7" cy="129.2" r=".56"/>
<circle cx="28.7" cy="126.1" r=".56"/>
<circle cx="28.7" cy="122.9" r=".56"/>
<circle cx="74.5" cy="135.6" r=".57"/>
<circle cx="80.9" cy="135.6" r=".57"/>
<circle cx="87.2" cy="135.6" r=".57"/>
<circle cx="106.3" cy="135.6" r=".57"/>
<circle cx="112.6" cy="135.6" r=".57"/>
<circle cx="119" cy="129.3" r=".57"/>
<circle cx="119" cy="135.6" r=".57"/>
<circle cx="119" cy="122.9" r=".57"/>
</g>
<text font-size="8.5" x="198.9" y="195.5">A</text>
<g font-size="8.1">
<text x="67.6" y="8.9">2</text>
<text x="207.3" y="8.9">1</text>
<text x="4.4" y="56.1">B</text>
<text x="270.4" y="56.1">B</text>
<text x="3.7" y="164.1">A</text>
<text x="269.7" y="164.1">A</text>
<text x="67.6" y="212.4">2</text>
<text x="207.3" y="212.4">1</text>
</g>
<text font-size="5.6" x="211" y="193.5">CollectorBase</text>
<text font-size="4.7" fill="#808080" x="43.6" y="79">6.80</text>
<g font-size="4.7">
<text x="68.2" y="125" transform="rotate(-90 68.2 125)">UP 12° R .03</text>
<text x="175.3" y="162.3">BC</text>
</g>
<g font-size="3.4">
<text x="197.8" y="166">TITLE:</text>
<text x="198.7" y="188.1">SIZE</text>
<text x="207.5" y="188.1">DWG. NO.</text>
<text x="256.5" y="188.2">REV</text>
<text x="198.8" y="201.7">SCALE: 1:4</text>
<text x="217.7" y="201.8">WEIGHT:</text>
<text x="244.5" y="201.7">SHEET 1 OF 1</text>
</g>
<text font-size="3" x="14" y="213.5">SOLIDWORKS Educational Product. For Instructional Use Only.</text>
<text font-size="2.8" x="185.7" y="161.1">2/12/20</text>
<text font-size="2.4" x="119.8" y="156.2">UNLESS OTHERWISE SPECIFIED:</text>
<g font-size="2.2">
<text x="119.5" y="161.8">DIMENSIONS ARE IN INCHES</text>
<text x="154.8" y="161.4">DRAWN</text>
<text x="175.4" y="156.6">NAME</text>
<text x="187.9" y="156.7">DATE</text>
<text x="119.5" y="164.4">TOLERANCES:</text>
<text x="119.5" y="167.1">FRACTIONAL</text>
<text x="154.9" y="166.3">CHECKED</text>
<text x="119.5" y="169.7">ANGULAR: MACH</text>
<text x="119.5" y="172.4">TWO PLACE DECIMAL</text>
<text x="142.5" y="169.7">BEND</text>
<text x="154.8" y="171">ENG APPR.</text>
<text x="119.5" y="175">THREE PLACE DECIMAL</text>
<text x="154.9" y="175.7">MFG APPR.</text>
<text x="154.9" y="180.4">Q.A.</text>
<text x="154.9" y="184.6">COMMENTS:</text>
</g>
<g font-size="2.1">
<text x="75.5" y="195.7">NEXT ASSY</text>
<text x="100.9" y="195.7">USED ON</text>
<text x="86.9" y="201.5">APPLICATION</text>
<text x="123.1" y="201.6">DO NOT SCALE DRAWING</text>
</g>
<g font-size="2">
<text x="31.5" y="182.9">PROPRIETARY AND CONFIDENTIAL</text>
<text x="119.2" y="180.6">INTERPRET GEOMETRIC</text>
<text x="119.2" y="183.1">TOLERANCING PER:</text>
<text x="27.8" y="186.5">THE INFORMATION CONTAINED IN THIS</text>
<text x="27.8" y="189">DRAWING IS THE SOLE PROPERTY OF</text>
<text x="27.8" y="191.6">&lt;INSERT COMPANY NAME HERE&gt;. ANY</text>
<text x="119.1" y="186.7">MATERIAL</text>
<text x="27.8" y="194.1">REPRODUCTION IN PART OR AS A WHOLE</text>
<text x="27.8" y="196.6">WITHOUT THE WRITTEN PERMISSION OF</text>
<text x="119.1" y="193.5">FINISH</text>
<text x="27.8" y="199.1">&lt;INSERT COMPANY NAME HERE&gt; IS</text>
<text x="27.8" y="201.7">PROHIBITED.</text>
</g>
</svg>
